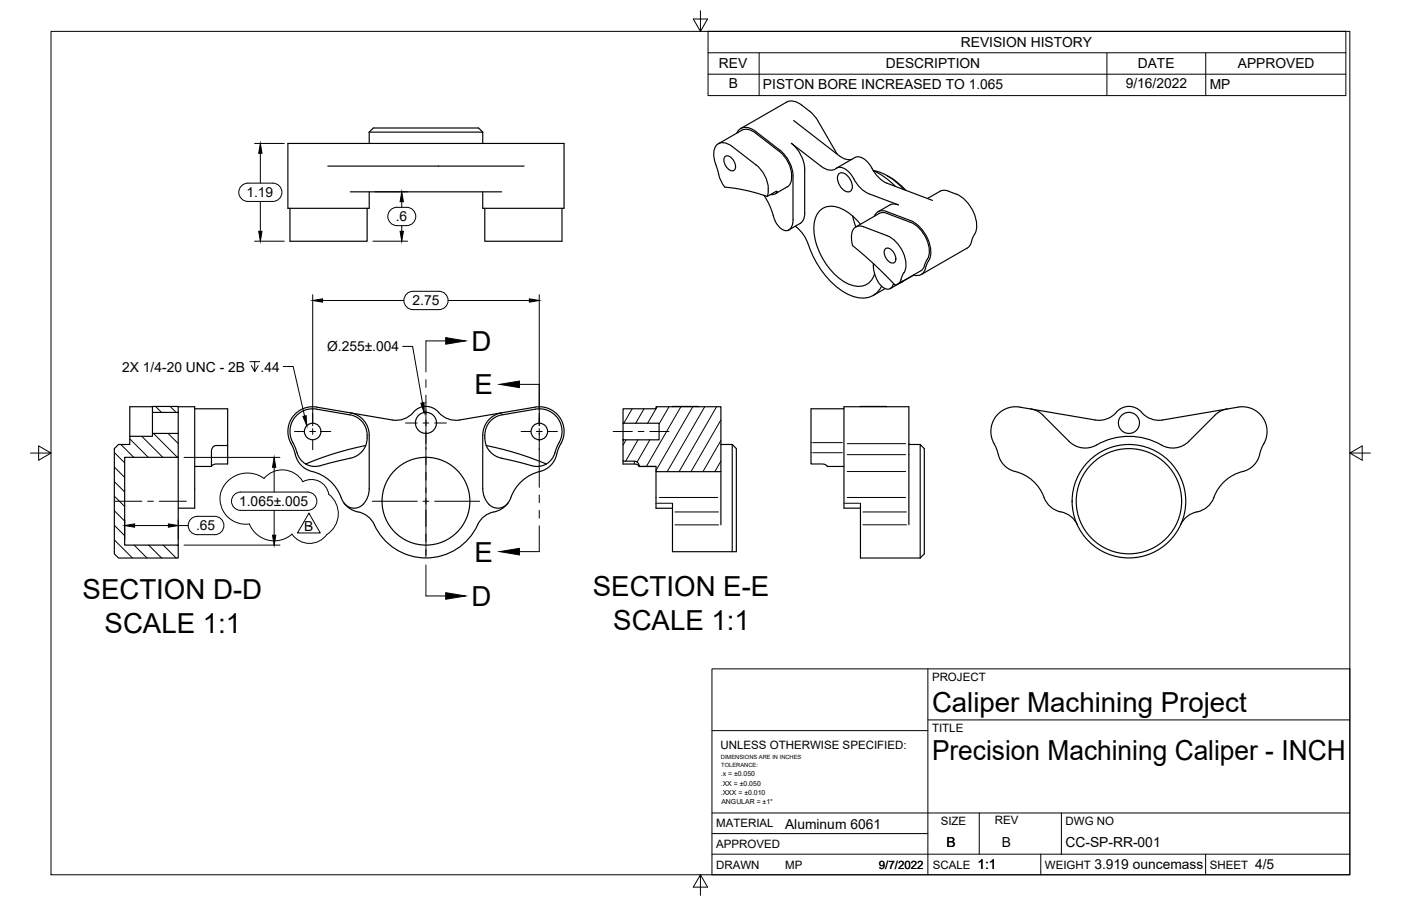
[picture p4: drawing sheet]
<svg xmlns="http://www.w3.org/2000/svg" width="432mm" height="279mm" viewBox="0 0 432 279" stroke-linecap="round" stroke-linejoin="round" font-family="sans-serif">
<!-- layer: Visible -->
<g fill="none" stroke="#000" stroke-width=".36">
<path d="M244.6 37.2l14.1 10.8M247.1 32.5l2.5 1.8M247.2 32.5l-1.5-.9a3.6 3.6 0 0 0-3.3-.1l-14.1 8.1M249.5 34.3l2.4 2.6 6.2 10.7M101 51.2h60.5M108 59.2h46.6M113.8 59.2v5h-25.1v-20h85.1v20h-25v-5M113.8 40.7l1.3-1.2h32.4l1.3 1.2M113.8 40.7h35M113.8 40.7v3.5M148.8 40.7v3.5M220.9 44.7a3.6 3.6 0 0 1 4.8 .5l7.3 5.7a9.3 9.3 0 0 1 3.5 9.7 54.5 54.5 0 0 0-13.1-2.9 13.9 13.9 0 0 1-2.5-6.2 6.9 6.9 0 0 1 0-6.8z"/>
<path d="M223.3 48.4a1.59 1.59 0 0 1 2.5 .7l.7 1.1a1.46 1.46 0 0 1 .2 1.6 1.46 1.46 0 0 1-1.3 .9 3.5 3.5 0 0 1-2.1-4.3zM227.1 41.1a3.2 3.2 0 0 1 5.1-1.1l8.1 6.3M228.6 40.2l-7.2 4.1M228.6 40.2a3.9 3.9 0 0 1 4.3 .9l7.3 5.6M240.2 46.7a8.9 8.9 0 0 1 3.2 10.3l-.7 .6-3.7 2.1M240.3 46.3a11 11 0 0 1 4.1 8v13.5a2.7 2.7 0 0 1-2.5 3.3 5 5 0 0 1-2.9-2.8M243.9 44.2l9.2 7.1a3.9 3.9 0 0 0 4.6 .7M243.9 44.2a11 11 0 0 1 4.1 8v13.5a3.4 3.4 0 0 1-1.4 3.2l-3.6 2.1M257.7 52a3.5 3.5 0 0 1 4.4 1.6l.4 .4a11.5 11.5 0 0 0 5.2 5.7l9.2 3.5-1-.3-1.3 .2-4 2.2M258.6 53.5a2.81 2.81 0 0 1 3.6 2.1l.3 .7a1.93 1.93 0 0 1-1.1 2.9 4.4 4.4 0 0 1-3.1-5.3zM258.7 48l1.7 1 1.2 .3 1-.2M263.5 48.6l-5.6 3.2"/>
<path d="M263.5 48.6a4 4 0 0 1 4.6 2.3l.7 1M268.8 51.9a9.6 9.6 0 0 0 4.6 4.6l14 5.3M269.1 52.6a16.8 16.8 0 0 1 9.5 5.9M269.2 52.6a21.7 21.7 0 0 1 6.7 4.9M273.5 54.2a19.8 19.8 0 0 1 5.6 4.5M89.4 64.2v10.2h23.8v-10.2M149.4 64.2v10.2h23.8v-10.2M235.5 60.2a31.9 31.9 0 0 1 3.5 8.1M237.5 60a1.82 1.82 0 0 0 2-.8l-.1-.2-.4 .1-2.5 1.5M245.1 69.8l.2 .1a11.7 11.7 0 0 1 3.8 5.5M249.2 75.4a26.7 26.7 0 0 0 12.4 15.5 7.2 7.2 0 0 0 9.5-1.6l.6-1.1M262.7 75.7a130.1 130.1 0 0 1 13.1 12.2l1.2-.5 .7-1.3"/>
<path d="M265.2 69.2a12.5 12.5 0 0 0-9.4-5.6 5.2 5.2 0 0 0-4.8 4.9 20.5 20.5 0 0 0 8.9 18.2 6.6 6.6 0 0 0 8.2 .3l1.1-1.6 .4-1M266.2 69.9l7.3 2.8a10.3 10.3 0 0 1 5.6 10.2l-.5 1.2M266.2 69.9a2.68 2.68 0 0 0-2.8 .4 2.68 2.68 0 0 0-1 2.6l.4 2.8M269.5 66.7a2.67 2.67 0 0 1 3.8-1.5l7.3 2.8M270.9 65.8l-7.1 4.2-1-3.4M270.9 65.8l.9-.2h1l7.9 3a10.2 10.2 0 0 1 5.6 10.1l-1.4 3.3M272.8 76.9a1.59 1.59 0 0 1 2.4 .6l.7 1.2a1.46 1.46 0 0 1 .2 1.5 1.46 1.46 0 0 1-1.3 .9 3.5 3.5 0 0 1-2-4.2zM280.6 68a11.2 11.2 0 0 1 6.1 11.3l-1.3 2.9a2.81 2.81 0 0 1-3.8 2.6M285.9 61.2l4.2-2.4 1.3-.1 .9 .3a11.3 11.3 0 0 1 8.4 8.2 6.6 6.6 0 0 1-.9 6.1l-.7 2.2-1 1M298.1 76.5l-14.2 8.2M269.2 81.3v.7M269.2 82l.2 2 1.1 2.6"/>
<path d="M270.5 86.7a3.6 3.6 0 0 0 3.8 2.3l.7-.7 .4-.8M272.8 89l-3.7 2.1M278 86.9l-3.6 2.1M278 86.9l.2-.2-.8 .6M278.6 84.1l-.9 2M281.5 84.8h.1M281.6 84.8l-3.9 2.3M284.9 82l-.3 .7-.7 .8-7.3 4.1M36.5 137.1h3.5v-2.5h7v-.9h7.9v7.3h-16.5v27.1h16.5v4h-18.4l-1.3-1.3v-32.5zM47 125.3h7.9v1.9h-7.9zM47 125.4h-7v9.2M47 127.2v6.5"/>
<path d="M54.9 127.2v6.5M54.9 125.4h5.1v31.3h-5.1M60 126.1h10.2v11.3h-3.5l-1.1 .5-.4 1v4.9M70.2 137.4v5.7h-3.8l-.7 .2-.5 .5M97.5 126.2l10.4 1.8M97.5 126.2a7.1 7.1 0 0 0-7.2 3.3 7.1 7.1 0 0 0 .5 8l.4 1.1a6.5 6.5 0 0 0 3 4.5M97.6 125.6l23.3 3.9a7 7 0 0 0 6.5-2.4M97.6 125.5a7.7 7.7 0 0 0-7.8 3.7 7.7 7.7 0 0 0 .5 8.7l.7 2.3M107.9 127.9a6.4 6.4 0 0 1 5.3 6.3M108 127.3a7 7 0 0 1 5.8 6.9M112.7 137.4l-.4 .9a6.3 6.3 0 0 1-4.2 3l-9.8 2.4-1.8 .1M112.7 137.4l-10.7 2.8-7.8 2.9"/>
<path d="M113.2 134.2l-.1 1.8-.4 1.4M113.8 134.2v16.6a5.7 5.7 0 0 1-4.3 5.9l-1.7-.2-.9-.5-.8-.8M148.8 134.2v16.6a5.7 5.7 0 0 0 4.3 5.9l1.6-.2 1-.5 .8-.8M149.4 134.2l.1 1.8 .4 1.4M149.9 137.4l.4 .9a6.2 6.2 0 0 0 4.2 3l9.8 2.4 1.8 .1M149.9 137.4l10.7 2.8 7.8 2.9M154.6 127.3a7 7 0 0 0-5.8 6.9M154.7 127.9a6.4 6.4 0 0 0-5.3 6.3M164.9 125.6l-23.2 3.9a7.2 7.2 0 0 1-7-2.8 5.1 5.1 0 0 0-7.3 .4M164.9 125.5a7.6 7.6 0 0 1 7.6 3.2 7.6 7.6 0 0 1 .4 8.1M165 126.2l-10.3 1.8M165.1 126.2a7.1 7.1 0 0 1 7.2 3.3 7.1 7.1 0 0 1-.5 8l-.4 1.1a6.4 6.4 0 0 1-3 4.5"/>
<path d="M172.8 136.8l-1.3 3.4M192 126.1h10.2v-.7h20v20.1h-20v-1.7h-5.2l-.3-1-.7-.5-4-.1v-6.6h11.1v-5.1h-11.1zM192 130.5v5.1M207.3 125.4h7.9M222.2 137.1h3.5l1.2 1.2v31.8h-19.6v-14.9M225.7 137.1v33M260.1 126.1h-10.1v17h3.7l1 .3 .3 .4h5.1M265.2 125.4h7.9M280.1 137.1h3.5M283.6 137.1l1.3 1.2v32.5l-1.3 1.3M283.6 137.1v35M314.3 125.6l23.3 3.9a7 7 0 0 0 6.5-2.4"/>
<path d="M314.3 125.5a7.7 7.7 0 0 0-7.9 3.7 7.7 7.7 0 0 0 .5 8.7l.8 2.3M317.7 126.1l1.8 .6 1.5 .9 8.5 8.5a7.3 7.3 0 0 0 9.7 .5 20.3 20.3 0 0 1 19.6 1.1 7 7 0 0 0 7.6-1.6l8-8M344.1 127.1a5.2 5.2 0 0 1 8.3 .6 7 7 0 0 0 6 1.8M378.2 126.1l-1.8 .6-2 1.4M378.2 126.1l-19.9 3.4M381.6 125.6l-3.4 .5M381.6 125.5a7.7 7.7 0 0 1 7.9 3.7 7.7 7.7 0 0 1-.5 8.7l-.8 2.3M54.9 141v27.1M60 143.8h5.2M91 140.2a7.3 7.3 0 0 0 6.3 5.5 13.4 13.4 0 0 1 8.3 8.8l.5 .7M94.2 143.1l2.3 .7M156.5 155.2a7.5 7.5 0 0 1-5.1 2.9 7.8 7.8 0 0 0-4.8 5 17.6 17.6 0 0 1-16.5 8.9 17.6 17.6 0 0 1-15.1-10.9 7.3 7.3 0 0 0-5.4-3.4l-2-1-1.5-1.5"/>
<path d="M168.4 143.1l-2.3 .7M171.6 140.2a7.3 7.3 0 0 1-6.3 5.5 13.4 13.4 0 0 0-8.3 8.8l-.5 .7M192 142.2v.9h3.8l.9 .3 .3 .4M197 143.8v.1M197 143.9h5.2M202.2 145.5v11.2h5.1M222.2 145.5v16.4M265.2 156.7h-5.1v-31.3h20v36.4M265.2 155.2v16.9h18.4M307.7 140.2a7.3 7.3 0 0 0 6.3 5.5 12.9 12.9 0 0 1 8.1 8.4 7.3 7.3 0 0 0 5.7 4l1.5 .7 1.3 1 1.4 2M374.1 153.4a7.3 7.3 0 0 1-6 4.7l-1.5 .7-1.3 1-1.4 2M383.1 145.4a12.7 12.7 0 0 0-9 8"/>
<path d="M388.2 140.2a7 7 0 0 1-5.1 5.2"/>
<circle cx="96.4" cy="133.1" r="2.55"/>
<circle cx="131.3" cy="130.4" r="3.2"/>
<circle cx="166.2" cy="133.1" r="2.55"/>
<circle cx="347.9" cy="130.4" r="3.2"/>
<circle cx="131.3" cy="154.6" r="13.5"/>
<circle cx="347.9" cy="154.6" r="17.5"/>
<circle cx="348" cy="154.6" r="16.2"/>
</g>
<!-- layer: Visible Narrow -->
<g fill="none" stroke="#000" stroke-width=".31">
<path d="M250.5 139.6h9.1M250.5 136.5h9.1M261.1 136.8h18M195.5 142.3v.8M202.4 155.2h4.6M203.2 153.4h18M208 157.9h13.4M260.4 155.2h4.5M261.1 140.2h18M261.1 153.4h18M261.1 145.4h18M265.9 157.9h13.5"/>
<path d="M208 161.9h13.4M265.9 161.8h13.5"/>
</g>
<!-- layer: Border -->
<path d="M15.7 9.7h400.3v260.1h-400.3zM215.9 3.3v6.4l-2.2-3.8h4.4l-2.2 3.8M9.4 139.7h6.3l-3.8-2.2v4.4l3.8-2.2M416 139.7l3.8 2.2v-4.4l-3.8 2.2h6.4M215.9 269.8l2.2 3.8h-4.4l2.2-3.8v6.3" fill="none" stroke="#000" stroke-width=".31"/>
<!-- layer: Titleblock -->
<path d="M219.4 206.3h196.6v63.5h-196.6zM286 206.3v63.5M219.4 225.3h66.6M286 222h130M219.4 257.1h66.6M219.4 250.7h196.6M301.8 250.7v12.7M327.1 250.7v12.7M219.4 263.4h196.6M320.8 263.4v6.4M371.6 263.4v6.4" fill="none" stroke="#000" stroke-width=".31"/>
<!-- layer: Smart Centers -->
<g fill="none" stroke="#000" stroke-width=".31">
<path d="M90.8 133.1h2.9M95.5 133.1h1.8M96.4 127.5v2.9M96.4 132.2v1.8M96.4 135.8v2.9M99 133.1h3M125 130.5h3.6M130.4 130.5h1.8M131.3 124.2v3.6M131.3 129.6v1.7M131.3 133.1v3.6M131.3 138v13.9"/>
<path d="M134 130.5h3.6M160.6 133.1h2.9M165.3 133.1h1.8M166.2 127.5v2.9M166.2 132.2v1.8M166.2 135.8v2.9M168.9 133.1h2.9M189 133.1h5.9M196.7 133.1h1.8M200.3 133.1h5.9M35.4 154.6h8.3M45.5 154.6h1.8"/>
<path d="M49.1 154.6h8.3M114.7 154.6h13.9M130.4 154.6h1.8M131.3 153.7v1.8M131.3 157.2v13.9M134 154.6h13.8"/>
</g>
<!-- layer: Section Lines -->
<g fill="none" stroke="#000" stroke-width=".31">
<path d="M131.3 117.1v2.4M137.4 105.1h-6.1v9.6M160.1 118.5h6.1v8M131.3 121.9v2.3M131.3 126.6v11.9M166.2 128.8v2.4M166.2 133.6v2.4M166.2 138.4v11.9M131.3 140.9v2.4M131.3 145.7v2.3M131.3 150.4v11.9M166.2 152.7v2.3"/>
<path d="M166.2 157.4v2.4M131.3 164.7v2.4M131.3 169.5v2.4M131.3 174.2v9.6h6.1M166.2 162.2v7.9h-6.1"/>
</g>
<path d="M137.4 104.1l6.1 1-6.1 1.1zM154 118.5l6.1-1v2zM154 170.1l6.1-1v2zM137.4 182.8l6.1 1-6.1 1z" fill="#000" stroke="#000" stroke-width=".31"/>
<!-- layer: FD_Dimensions -->
<g fill="none" stroke="#000" stroke-width=".31">
<path d="M74.2 57.5a2.82 2.82 0 0 1 2.2-1h7.7a2.83 2.83 0 0 1 2.8 2.8 2.83 2.83 0 0 1-2.8 2.8h-7.7a2.83 2.83 0 0 1-2.5-1.6 2.83 2.83 0 0 1 .3-3zM78.5 44.2h9.1M80.2 47.3v9.2M115.6 59.1h10M78.5 74.4h9.1M80.2 62.1v9.2M114.9 74.4h10.7M120.1 65a2.72 2.72 0 0 1 2.2-1.1 5.6 5.6 0 0 1 4.8 .6 2.83 2.83 0 0 1 .9 3.2 2.83 2.83 0 0 1-2.7 1.9 5.7 5.7 0 0 1-4.7-.6 2.82 2.82 0 0 1-.5-4zM123.8 62.2v1.7M123.8 69.6v1.7M96.4 90.9v40.4M99.4 92.7h25.1"/>
<path d="M125.1 90.9a2.82 2.82 0 0 1 2.2-1.1h8a2.83 2.83 0 0 1 2.8 2.9 2.83 2.83 0 0 1-2.8 2.8h-8a2.83 2.83 0 0 1-2.5-1.6 2.83 2.83 0 0 1 .3-3zM138.1 92.7h25.1M166.2 90.9v40.4M124.1 106.8h3.1l3 17.4M56.7 141.1h29.6M59.1 159.9l1.7-.7h5.4a2.83 2.83 0 0 1 2.8 2.9 2.83 2.83 0 0 1-2.8 2.8h-5.4a2.83 2.83 0 0 1-2.6-1.9 2.83 2.83 0 0 1 .9-3.1zM72.4 152.4l1.8-.7h20.6a2.83 2.83 0 0 1 2.9 2.9 2.83 2.83 0 0 1-2.9 2.8h-20.6a2.83 2.83 0 0 1-2.7-1.9 2.83 2.83 0 0 1 .9-3.1zM84.5 144.1v7.6M84.5 157.4v7.7M38.4 160.3v6M41.5 162.1h10.4M54.9 160.3v6"/>
<path d="M54.9 162.1h3.1M56.7 168.1h29.6"/>
</g>
<path d="M80.2 44.2l.6 3.1h-1.1zM79.7 71.3h1.1l-.6 3.1zM123.3 71.3h1l-.5 3.1zM123.8 59.1l.5 3.1h-1zM96.4 92.7l3-.5v1zM163.2 92.2l3 .5-3 .5zM129.7 124.4l1-.2v3.1zM84.5 141.1l.5 3h-1zM38.4 162.1l3.1-.5v1zM51.9 161.6l3 .5-3 .5zM84 165.1h1l-.5 3z" fill="#000" stroke="#000" stroke-width=".31"/>
<!-- layer: Hole Notes -->
<path d="M77 111.5h3M78.5 111.5v3.1l-1-1.8M79.6 112.8l-1.1 1.8M87.3 113h3.1l3.5 15.3" fill="none" stroke="#000" stroke-width=".31"/>
<path d="M93.4 128.4l1-.2 .2 3.1z" fill="#000" stroke="#000" stroke-width=".31"/>
<!-- layer: Hatching -->
<g fill="none" stroke="#000" stroke-width=".31">
<path d="M35.3 139.6l3.1 3.1M37.3 137.1l3.9 4M40 135.4l5.7 5.7M43.7 134.6l6.5 6.5M47.3 133.7l7.4 7.4M48 125.4l1.8 1.8M51.8 133.7l3.1 3.1M52.5 125.4l1.8 1.8M193 135.6l-1 1.7M194.8 126.1l-2.5 4.4M196.6 135.6l-3.8 6.6M198.5 126.1l-2.6 4.4"/>
<path d="M200.3 135.6l-4 6.9M202.5 125.5l-2.9 5M206.2 125.5l-3.1 5.2M209.8 125.5l-10.6 18.3M213.5 125.5l-11.3 19.6M217.2 125.5l-11.6 20M220.9 125.5l-11.6 20M222.2 129.5l-9.2 16M222.2 135.8l-5.6 9.7M35.3 157.5l3.1 3.2M35.3 153l3.1 3.2M35.3 148.5l3.1 3.2"/>
<path d="M35.3 144.1l3.1 3.1M222.2 142.2l-1.9 3.3M35.3 166.5l5.5 5.6M35.3 162l3.1 3.2M41.3 168.1l4 4M45.8 168.1l4 4M50.3 168.1l4 4M54.8 168.1l.1 .1"/>
</g>
<!-- layer: Revision Clouds -->
<path d="M70.3 148.2a8.7 8.7 0 0 1 11.1-.7 7.3 7.3 0 0 1 11.9 1.1 5.4 5.4 0 0 1 8 3.8 7.6 7.6 0 0 1-.6 12.4 6.5 6.5 0 0 1-10.7-.1 8.2 8.2 0 0 1-13.1-3.1 7.8 7.8 0 0 1-8.2-4.3 7.8 7.8 0 0 1 1.6-9.1z" fill="none" stroke="#000" stroke-width=".31"/>
<!-- layer: Revision Tables -->
<path d="M218.2 9.7h196.6v19.8h-196.6zM218.2 16.3h196.6M234 16.3v13.2M341.2 16.3v13.2M371.6 16.3v13.2M218.2 22.9h196.6" fill="none" stroke="#000" stroke-width=".31"/>
<!-- layer: Revision Markers -->
<path d="M95.2 158.3l3.5 6.1h-7zM95.2 162.3h.1" fill="none" stroke="#000" stroke-width=".31"/>
<g font-size="8.5">
<text x="145.4" y="108.2">D</text>
<text x="146.3" y="121.6">E</text>
<text x="146.3" y="173.2">E</text>
<text x="25.5" y="184.9">SECTION D-D</text>
<text x="182.7" y="183.9">SECTION E-E</text>
<text x="145.4" y="186.8">D</text>
<text x="32.2" y="195.1">SCALE 1:1</text>
<text x="189" y="194.1">SCALE 1:1</text>
<text x="287.3" y="219.5">Caliper Machining Project</text>
<text x="287.3" y="234.5">Precision Machining Caliper - INCH</text>
</g>
<g font-size="4.3">
<text x="296.1" y="14.5">REVISION HISTORY</text>
<text x="221.6" y="21.1">REV</text>
<text x="273" y="21.1">DESCRIPTION</text>
<text x="350.7" y="21.1">DATE</text>
<text x="381.5" y="21.1">APPROVED</text>
<text x="224.6" y="27.2">B</text>
<text x="235.2" y="27.5">PISTON BORE INCREASED TO 1.065</text>
<text x="346.9" y="27.3">9/16/2022</text>
<text x="372.9" y="27.5">MP</text>
<text x="75.9" y="60.8">1.19</text>
<text x="122" y="68.3">.6</text>
<text x="127.2" y="94.2">2.75</text>
<text x="100.8" y="108.3">Ø.255±.004</text>
<text x="37.7" y="114.6">2X 1/4-20 UNC - 2B</text>
<text x="80.3" y="114.6">.44</text>
<text x="73.7" y="156.1">1.065±.005</text>
<text x="60.4" y="163.6">.65</text>
<text x="93.7" y="163.9">B</text>
<text x="242" y="255.7">Aluminum 6061</text>
<text x="291.8" y="261.2">B</text>
<text x="308.7" y="261.3">B</text>
<text x="328.4" y="261.2">CC-SP-RR-001</text>
<text x="301.2" y="268.1">1:1</text>
<text x="337.3" y="268.1">3.919 ouncemass</text>
<text x="386.8" y="268.1">4/5</text>
</g>
<g font-size="3.5">
<text x="287.3" y="210.1">PROJECT</text>
<text x="287.3" y="225.8">TITLE</text>
<text x="222.1" y="231">UNLESS OTHERWISE SPECIFIED:</text>
<text x="220.7" y="255.2">MATERIAL</text>
<text x="289.9" y="254.3">SIZE</text>
<text x="306.6" y="254">REV</text>
<text x="328.4" y="254.5">DWG NO</text>
<text x="220.7" y="261.5">APPROVED</text>
<text x="220.7" y="267.9">DRAWN</text>
<text x="242" y="267.9">MP</text>
<text x="270.9" y="267.9">9/7/2022</text>
<text x="287.5" y="267.9">SCALE</text>
<text x="322.1" y="267.9">WEIGHT</text>
<text x="372.9" y="267.9">SHEET</text>
</g>
<g font-size="2.1">
<text x="222.1" y="239.4">.x = ±0.050</text>
<text x="222.1" y="242.3">.XX = ±0.050</text>
<text x="222.1" y="245.2">.XXX = ±0.010</text>
<text x="222.3" y="248.1">ANGULAR = ±1°</text>
</g>
<g font-size="1.8">
<text x="222.2" y="234">DIMENSIONS ARE IN INCHES</text>
<text x="222.3" y="236.6">TOLERANCE:</text>
</g>
</svg>
